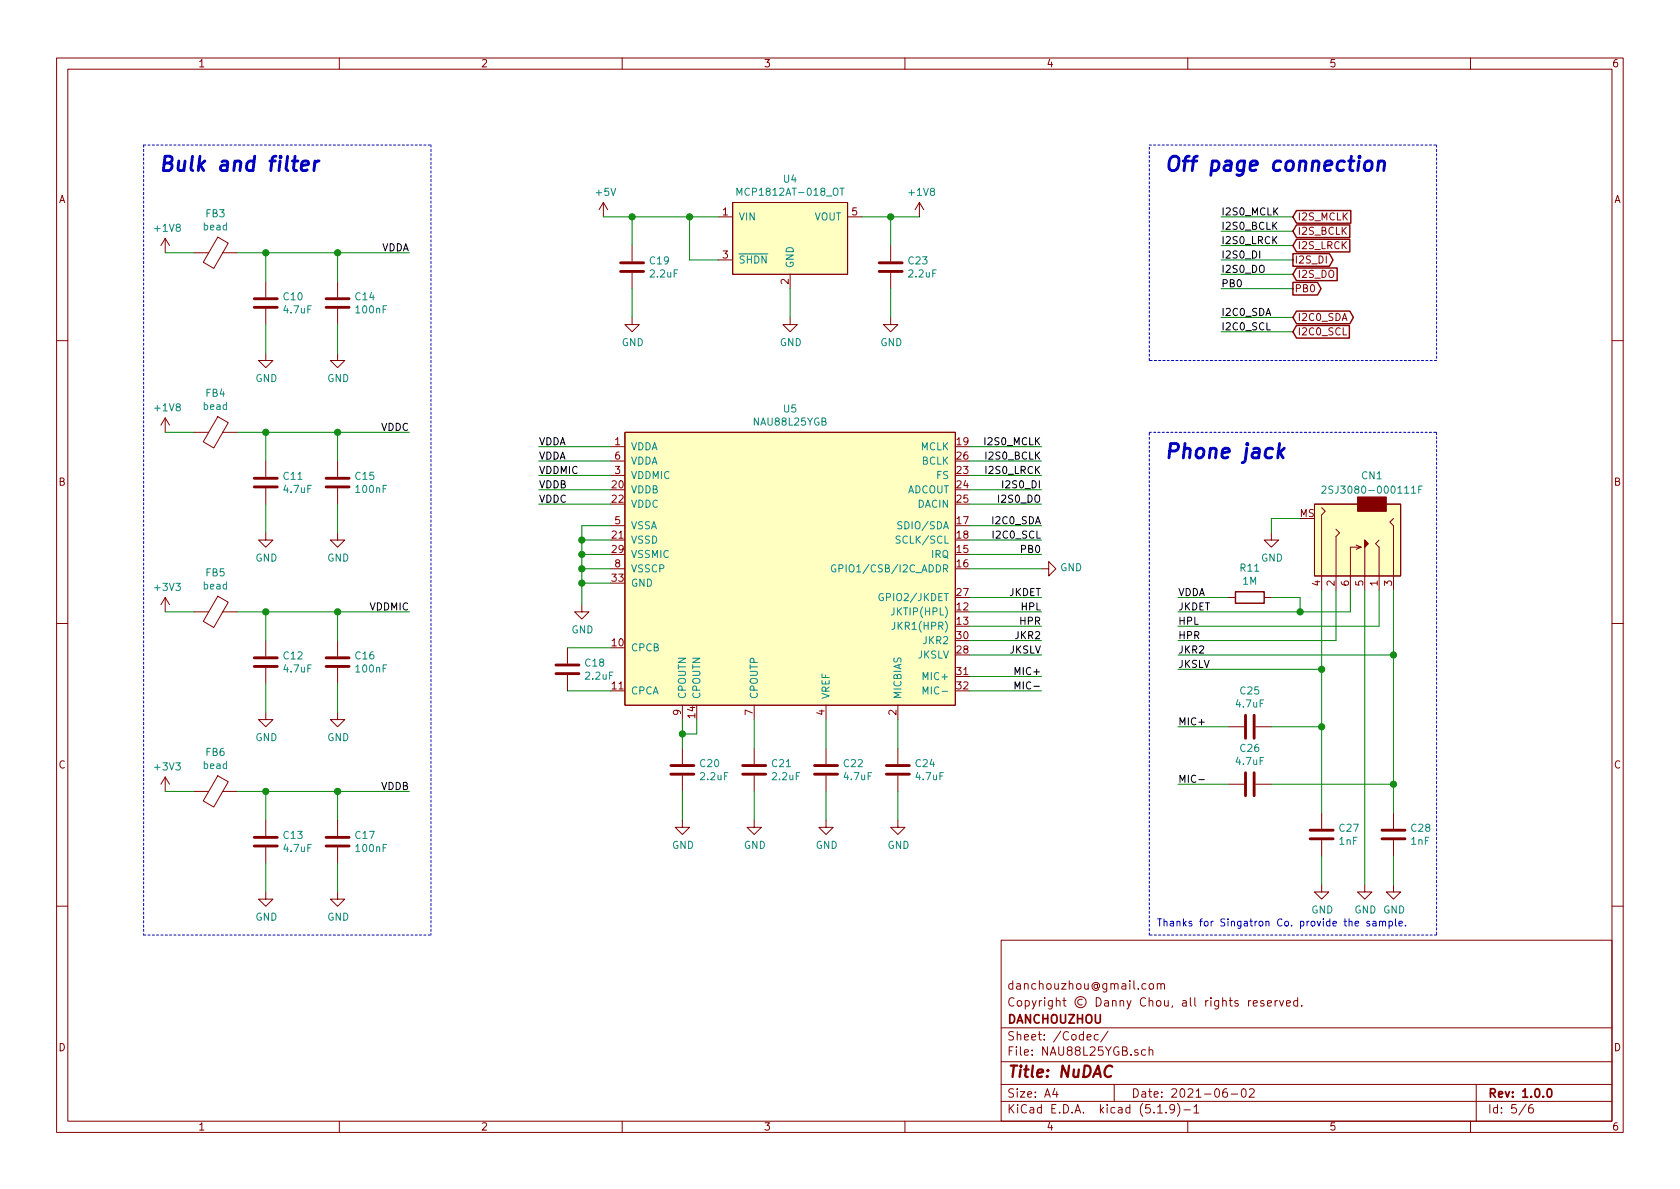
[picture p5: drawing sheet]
<svg xmlns="http://www.w3.org/2000/svg" width="297mm" height="210mm" viewBox="0 0 297 210" stroke-linecap="round" stroke-linejoin="round" font-family="sans-serif">
<g fill="none" stroke="#840000" stroke-width=".18">
<path d="M10 10.3h277v189.9h-277zM12 12.2h273v186.1h-273zM60 10.3v1.9M110 10.3v1.9M160 10.3v1.9M210 10.3v1.9M260 10.3v1.9M106.7 35.8l-.8 1.3M106.7 35.8v2.5M106.7 35.8l.7 1.3M127 38.3h2.5M129.5 35.8h20.4v12.7h-20.4z"/>
<path d="M149.9 38.3h2.5M162.6 35.8l-.8 1.3M162.6 35.8v2.5M162.6 35.8l.7 1.3M29.2 42.2l-.8 1.2M29.2 42.2v2.5M29.2 42.2l.8 1.2M34.3 44.7h2.6M38.5 41.9l1.9 1.1-2.6 4.5-1.9-1.1zM39.4 44.7h2.5M47 49.8v2.8M47 54.6v2.8"/>
<path d="M59.7 49.8v2.8M59.7 54.6v2.8M111.8 56.1v1.3h1.2l-1.2 1.3-1.3-1.3h1.3M111.8 43.4v2.8M111.8 48.3v2.7M127 46h2.5M139.7 56.1v1.3h1.3l-1.3 1.3-1.3-1.3h1.3M139.7 48.5v2.5M157.5 56.1v1.3h1.2l-1.2 1.3-1.3-1.3h1.3M157.5 43.4v2.8M157.5 48.3v2.7M10 60.2h2"/>
<path d="M29.2 73.9v2.5M29.2 73.9l-.8 1.3M29.2 73.9l.8 1.3M34.3 76.4h2.6M38.5 73.7l1.9 1-2.6 4.5-1.9-1.1zM39.4 76.4h2.5M47 62.5v1.2h1.3l-1.3 1.3-1.3-1.3h1.3M59.7 62.5v1.2h1.3l-1.3 1.3-1.3-1.3h1.3M107.9 79h2.6M110.5 76.4h58.4v48.3h-58.4zM285 60.2h2M47 94.2v1.3h1.3l-1.3 1.3-1.3-1.3h1.3"/>
<path d="M47 81.5v2.8M47 86.4v2.7M59.7 94.2v1.3h1.3l-1.3 1.3-1.3-1.3h1.3M59.7 81.5v2.8M59.7 86.4v2.7M107.9 84.1h2.6M107.9 93h2.6M107.9 81.5h2.6M224.8 94.2v1.3h1.3l-1.3 1.3-1.3-1.3h1.3M232.4 89.1h15.2v12.7h-15.2zM233.7 89.8l.6 .6-.6 .7v13.3M236.2 93.6l.7 .6-.7 .7v9.5"/>
<path d="M239.8 96.4l.9 .4h-1.9v7.6M240.7 96.8l-.9 .3M241.3 96.8v7.6M243.8 95.5l-.6 .6 .6 .7v7.6M246.4 91.7l-.7 .6 .7 .7v11.4M10 110.3h2M29.2 105.7v2.5M29.2 105.7l-.8 1.2M29.2 105.7l.8 1.2M34.3 108.2h2.6M38.5 105.4l1.9 1.1-2.6 4.5-1.9-1.1zM39.4 108.2h2.5"/>
<path d="M47 113.3v2.8M47 118.1v2.8M59.7 113.3v2.8M59.7 118.1v2.8M100.3 114.5v2.8M100.3 119.4v2.8M102.9 106.9v1.3h1.2l-1.2 1.3-1.3-1.3h1.3M107.9 100.6h2.6M184.1 100.6h1.3v-1.3l1.3 1.3-1.3 1.2v-1.2M217.2 105.7h1.2M223.5 105.7h1.3M285 110.3h2"/>
<path d="M29.2 137.4v2.5M29.2 137.4l-.8 1.3M29.2 137.4l.8 1.3M34.3 139.9h2.6M38.5 137.2l1.9 1-2.6 4.5-1.9-1.1zM39.4 139.9h2.5M47 126v1.2h1.3l-1.3 1.3-1.3-1.3h1.3M59.7 126v1.2h1.3l-1.3 1.3-1.3-1.3h1.3M120.6 124.7v2.5M120.6 132.3v2.8M120.6 137.2v2.7M133.3 124.7v2.5"/>
<path d="M133.3 132.3v2.8M133.3 137.2v2.7M146 124.7v2.5M146 132.3v2.8M146 137.2v2.7M158.7 124.7v2.5M158.7 132.3v2.8M158.7 137.2v2.7M217.2 138.7h2.8M217.2 128.5h2.8M222 138.7h2.8M222 128.5h2.8"/>
<path d="M47 157.7v1.3h1.3l-1.3 1.3-1.3-1.3h1.3M47 145v2.8M47 149.9v2.7M59.7 157.7v1.3h1.3l-1.3 1.3-1.3-1.3h1.3M59.7 145v2.8M59.7 149.9v2.7M120.6 145v1.3h1.3l-1.3 1.3-1.2-1.3h1.2M133.3 145v1.3h1.3l-1.3 1.3-1.2-1.3h1.2M146 145v1.3h1.3l-1.3 1.3-1.2-1.3h1.2M158.7 145v1.3h1.3l-1.3 1.3-1.2-1.3h1.2M233.7 156.5v1.2h1.2l-1.2 1.3-1.3-1.3h1.3M233.7 143.8v2.8"/>
<path d="M233.7 148.6v2.8M241.3 156.5v1.2h1.3l-1.3 1.3-1.3-1.3h1.3M246.4 156.5v1.2h1.2l-1.2 1.3-1.3-1.3h1.3M246.4 143.8v2.8M246.4 148.6v2.8M10 160.2h2M177 166.3h108v32h-108zM203.3 174.1l.2-.2 .4 .2v.7l-.2 .1-.4-.1zM204.6 174.1l.2-.2 .4 .1 .1 .9M204.6 173.9v1M205.3 174.1l.2-.2 .3 .1 .1 .9M220.8 176.9v1"/>
<path d="M221.2 176.9l-.4 .2v.1M221.6 177.4l.7-.1-.1-.3-.4-.1-.2 .2 .1 .7h.5M223.4 177l-.3-.1-.2 .2 .1 .3 .4 .1v.3h-.5M224.1 177.4l.7-.1-.1-.3-.4-.1-.2 .2 .1 .7h.5M225.5 176.9v1M225.9 176.9l-.4 .3M226.2 176.9l.4 1 .3-1M227.5 177.4l.7-.1-.1-.3-.4-.1-.2 .2v.7h.6M229.4 177l-.4-.1-.3 .3 .1 .6 .2 .1 .4-.1M229.4 176.4v1.5M230.1 177.8v.1M285 160.2h2"/>
<path d="M60 198.3v1.9M110 198.3v1.9M160 198.3v1.9M177 194.8h108M177 191.8h108M177 187.8h108M177 181.8h108M186.5 192.5l-.4 1h1M186.8 193v1M192.2 183.4l.7-.1-.1-.3-.4-.1-.2 .2 .1 .7h.5M194.2 183l-.4-.1-.3 .3v.6l.3 .1 .4-.1M195.9 182.3l-1.3 2"/>
<path d="M197 191.8v3M202.5 185.7l-.4-.1-.3 .3 .1 .6 .2 .1 .4-.1M203.2 185.7h.1a.37 .37 0 0 1 .5 .1v.8M203.2 185.1v1.5M204.7 196.8h.8M206.2 196.7v.1M207.7 196l-.1 .1a.48 .48 0 0 1-.6 .1l-.2-.2 .2-.6a.48 .48 0 0 1 .6 .1 1.27 1.27 0 0 1-.2 1.2l-.4 .1M208.2 195.1a1.71 1.71 0 0 1 0 2.3M209.3 196.3h1.2M210 198.3v1.9M211.1 195.8l.4-.5v1.5M211.1 196.8h.9"/>
<path d="M216.9 192.5a.62 .62 0 0 0-.7 .7l.1 .7 .2 .1 .5-.1v-.5l-.1-.2-.4-.1-.3 .3M217.7 193.5h1.1M219.6 192.7l.4-.2a.94 .94 0 0 1 0 1.5 .82 .82 0 0 1-.4-1.3zM220.9 192.7l.2-.2h.4l.2 .2 .1 .3-1 1h1M260 198.3v1.9M261 191.8v6.5M269.8 195.2l-1.2 2M271 195.3a.62 .62 0 0 0-.7 .7v.7l.3 .1 .4-.1 .1-.5-.1-.2-.4-.1-.3 .3"/>
</g>
<path d="M273.7 192.6l.3-.1a.94 .94 0 0 1 0 1.5h-.1a1 1 0 0 1-.2-1.4z" fill="none" stroke="#840000" stroke-width=".3"/>
<path d="M196.6 188.6a.79 .79 0 0 0-.8-.1 .79 .79 0 0 0-.5 .8 .75 .75 0 0 0 .2 1 .75 .75 0 0 0 .9 0" fill="none" stroke="#840000" stroke-width=".41"/>
<g fill="none" stroke="#840000" stroke-width=".51">
<path d="M45 54.4h4M45 52.8h4M57.7 54.4h4M57.7 52.8h4M109.7 48h4.1M109.7 46.5h4.1M155.4 48h4.1M155.4 46.5h4.1M45 86.1h4M45 84.6h4M57.7 86.1h4M57.7 84.6h4"/>
<path d="M45 117.9h4M45 116.3h4M57.7 117.9h4M57.7 116.3h4M98.3 119.1h4.1M98.3 117.6h4.1M118.6 136.9h4.1M118.6 135.4h4.1M131.3 136.9h4.1M131.3 135.4h4.1M144 136.9h4.1M144 135.4h4.1"/>
<path d="M156.7 136.9h4.1M156.7 135.4h4.1M220.2 126.5v4.1M220.2 136.6v4.1M221.7 126.5v4.1M221.7 136.6v4.1M45 149.6h4M45 148.1h4M57.7 149.6h4M57.7 148.1h4M231.6 148.3h4.1M231.6 146.8h4.1"/>
<path d="M244.3 148.3h4.1M244.3 146.8h4.1"/>
</g>
<g fill="#ffffc2" stroke="#ffffc2" stroke-width=".18">
<path d="M110.5 76.4h58.4v48.3h-58.4z"/>
<path d="M129.5 35.8h20.4v12.7h-20.4z"/>
<path d="M232.4 89.1h15.2v12.7h-15.2z"/>
</g>
<g fill="none" stroke="#008484" stroke-width=".18">
<path d="M130.3 34.5v-1.2l.4 .9 .5-.9v1.2M148.5 33.3h.8M148.9 33.3v1.2M147.7 99.9a.59 .59 0 0 0-.7 .6 .59 .59 0 0 0 .7 .6l.1-.5h-.3M159.2 94.9l-.5-.1-.3 .2 .1 .3 .6 .3v.3l-.2 .2-.5-.1M159.5 92.3l-.5-.1-.3 .3 .2 .3 .5 .2v.4l-.2 .1h-.5M233.7 86.1l.5-.2 .2 .4v.2l-.7 .7h.7M250.9 86.6h.4M251.5 85.9h-.6v1.3M148.3 100.5h.6l.1-.5-.2-.1h-.5v1.2M156.1 105a.59 .59 0 0 0-.7 .6 .59 .59 0 0 0 .7 .6l.1-.5h-.2M158.2 110v.9a.39 .39 0 0 1-.5 .4"/>
<path d="M163.2 122.7v-1.2l.4 .9 .5-.9v1.2"/>
</g>
<path d="M229.2 37.2h9.6v2.3h-9.6l-.6-1.2zM229.2 39.8h9.5v2.2h-9.5l-.6-1.1zM228.6 44.9h6.5l.6 1.1-.6 1.1h-6.5zM228.6 49.9h4.3l.7 1.1-.7 1.2h-4.3zM229.2 57.6h9.4v2.2h-9.4l-.6-1.1zM229.2 47.4h7.2v2.2h-7.2l-.6-1.1zM229.2 55h9.5l.6 1.1-.6 1.1h-9.5l-.6-1.1zM229.2 42.3h9.5v2.2h-9.5l-.6-1.1zM218.4 104.6h5.1v2.1h-5.1z" fill="none" stroke="#840000" stroke-width=".25"/>
<g fill="#840000" stroke="#840000" stroke-width=".18">
<path d="M240 87.9h5.1v2.5h-5.1z"/>
<path d="M241.3 95.5l.6 .6-.6 .7z"/>
</g>
<path d="M241.3 95.5v1.3" fill="none" stroke="#840000" stroke-width=".2"/>
<path d="M25.4 25.6v139.7M25.4 25.6h50.8M76.2 25.6v139.7M203.2 25.6h50.8M254 25.6v38.1M203.2 76.4h50.8M203.2 63.7v-38.1M254 76.4v88.9M254 63.7h-50.8M25.4 165.3h50.8M203.2 165.3v-88.9M254 165.3h-50.8" fill="none" stroke="#0000c2" stroke-width=".18" stroke-dasharray=".4 .4"/>
<g fill="none" stroke="#008400" stroke-width=".18">
<path d="M106.7 38.3h20.3M111.8 38.3v5.1M121.9 38.3v7.7h5.1M152.4 38.3h10.2M157.5 38.3v5.1M215.9 38.3h12.7M29.2 44.7h5.1M41.9 44.7h30.5M47 44.7v5.1M47 57.4v5.1M59.7 44.7v5.1M59.7 57.4v5.1"/>
<path d="M111.8 51v5.1M139.7 51v5.1M157.5 51v5.1M215.9 46h12.7M215.9 43.4h12.7M215.9 51h12.7M215.9 56.1h12.7M215.9 58.7h12.7M215.9 48.5h12.7M215.9 40.9h12.7M29.2 76.4h5.1M41.9 76.4h30.5"/>
<path d="M47 76.4v5.1M59.7 76.4v5.1M95.2 79h12.7M171.4 79h12.7M47 89.1v5.1M59.7 89.1v5.1M95.2 81.5h12.7M95.2 84.1h12.7M95.2 89.1h12.7M95.2 86.6h12.7M102.9 95.5h5M102.9 98h5"/>
<path d="M107.9 93h-5v13.9M171.4 81.5h12.7M171.4 93h12.7M171.4 95.5h12.7M171.4 84.1h12.7M171.4 89.1h12.7M171.4 86.6h12.7M171.4 98h12.7M229.9 91.7h-5.1v2.5M29.2 108.2h5.1M41.9 108.2h30.5M47 108.2v5.1"/>
<path d="M59.7 108.2v5.1M100.3 114.5h7.6M102.9 100.6h5M102.9 103.1h5M171.4 108.2h12.7M171.4 105.7h12.7M171.4 115.8h12.7M171.4 113.3h12.7M171.4 110.7h12.7M171.4 100.6h12.7M171.4 119.6h12.7M208.3 105.7h8.9"/>
<path d="M208.3 115.8h38.1M208.3 118.4h25.4M224.8 105.7h5.1v2.5M233.7 104.4v39.4M236.2 104.4v8.9h-27.9M238.8 104.4v3.8h-30.5M241.3 104.4v52.1M243.8 104.4v6.3h-35.5M246.4 104.4v39.4M29.2 139.9h5.1M41.9 139.9h30.5M47 120.9v5.1"/>
<path d="M47 139.9v5.1M59.7 120.9v5.1M59.7 139.9v5.1M100.3 122.2h7.6M120.6 127.2v5.1M120.6 139.9v5.1M123.2 127.2v2.6h-2.6M133.3 127.2v5.1M133.3 139.9v5.1M146 127.2v5.1M146 139.9v5.1M158.7 127.2v5.1"/>
<path d="M158.7 139.9v5.1M171.4 122.2h12.7M208.3 138.7h8.9M208.3 128.5h8.9M224.8 138.7h21.6M224.8 128.5h8.9M47 152.6v5.1M59.7 152.6v5.1M233.7 151.4v5.1M246.4 151.4v5.1"/>
</g>
<path d="M225.2 39.8l.6 .8M225.8 39.3l-.8 .7M179.5 121.8v-1.2l.4 .9 .4-.9v1.2M212 137.9h.9" fill="none" stroke="#000" stroke-width=".18"/>
<path d="M53.3 29.3l1.2-.2v-.5l-.2-.1-.8 .1-.1 .2-.2 1 .1 .2 .2 .2 .8-.2M55.7 28.5l-.2 1.7M56.4 28.5a.81 .81 0 0 0-.8 .5M241.5 28.7a.68 .68 0 0 1 1 0v1a.71 .71 0 0 1-.6 .5 .71 .71 0 0 1-.7-.5l.1-.7zM243.7 28.7a.64 .64 0 0 1 1.1 .1l-.1 1.4M243.8 28.5l-.2 1.7M226.2 78.4l-.3 2.6M227.1 79.3l-1.1 .9M226.3 80l.6 1" fill="none" stroke="#0000c2" stroke-width=".51"/>
<path d="M242.1 163l-.2-.1-.2 .2v.2l.4 .1v.3h-.4M242.7 163h.5l.1 .7M243.3 163.2l-.4 .1-.2 .1v.3h.6M243.9 163l.2-.1 .3 .1v.7M243.9 162.9v.8M244.4 163.1l.2-.2 .3 .1 .1 .7M245.6 163l.3-.1 .3 .2-.1 .6h-.5M245.6 162.9v1.3M246.7 162.5v1.1l.2 .1M247.3 163.3l.7-.1-.1-.2-.4-.1-.2 .2 .1 .6h.5M248.5 163.6v.1" fill="none" stroke="#0000c2" stroke-width=".18"/>
<g fill="#008400" stroke="#008400" stroke-width=".25">
<circle cx="47" cy="108.2" r=".51"/>
<circle cx="102.9" cy="98" r=".51"/>
<circle cx="102.9" cy="95.5" r=".51"/>
<circle cx="111.8" cy="38.3" r=".51"/>
<circle cx="59.7" cy="76.4" r=".51"/>
<circle cx="121.9" cy="38.3" r=".51"/>
<circle cx="157.5" cy="38.3" r=".51"/>
<circle cx="59.7" cy="108.2" r=".51"/>
<circle cx="246.4" cy="138.7" r=".51"/>
<circle cx="233.7" cy="128.5" r=".51"/>
<circle cx="229.9" cy="108.2" r=".51"/>
<circle cx="102.9" cy="100.6" r=".51"/>
<circle cx="47" cy="139.9" r=".51"/>
<circle cx="246.4" cy="115.8" r=".51"/>
<circle cx="233.7" cy="118.4" r=".51"/>
<circle cx="47" cy="76.4" r=".51"/>
<circle cx="59.7" cy="44.7" r=".51"/>
<circle cx="47" cy="44.7" r=".51"/>
<circle cx="102.9" cy="103.1" r=".51"/>
<circle cx="120.7" cy="129.8" r=".51"/>
<circle cx="59.7" cy="139.9" r=".51"/>
</g>
<g font-size="3.5" fill="#0000c2">
<text x="27.9" y="30.3">Bulk and filter</text>
<text x="205.7" y="30.3">Off page connection</text>
<text x="205.7" y="81.1">Phone jack</text>
</g>
<text font-size="2.8" fill="#840000" x="178" y="190.5">Title: NuDAC</text>
<g font-size="2.1" fill="#840000">
<text x="178" y="178">Copyright © Danny Chou, all rights reserved.</text>
<text x="178" y="175">danchouzhou@gmail.com</text>
<text x="178" y="184">Sheet: /Codec/</text>
<text x="178" y="181">DANCHOUZHOU</text>
<text x="178" y="186.7">File: NAU88L25YGB.sch</text>
<text x="178" y="196.9">KiCad E.D.A. kicad (5.1.9)-1</text>
<text x="178" y="194.1">Size: A4</text>
<text x="200" y="194.1">Date: 2021-06-02</text>
<text x="263" y="194.1">Rev: 1.0.0</text>
<text x="263" y="196.9">Id: 5/6</text>
</g>
<g font-size="1.8" fill="#840000">
<text x="35" y="11.9">1</text>
<text x="85" y="11.9">2</text>
<text x="135" y="11.9">3</text>
<text x="185" y="11.9">4</text>
<text x="235" y="11.9">5</text>
<text x="285" y="11.9">6</text>
<text x="10.4" y="35.9">A</text>
<text x="285.4" y="35.9">A</text>
<text x="127.8" y="38.1">1</text>
<text x="150.6" y="38.1">5</text>
<text x="229.4" y="39">I2S_MCLK</text>
<text x="229.4" y="41.5">I2S_BCLK</text>
<text x="127.8" y="45.7">3</text>
<text x="228.9" y="46.6">I2S_DI</text>
<text x="229.4" y="44.1">I2S_LRCK</text>
<text x="139.4" y="50.3" transform="rotate(-90 139.4 50.3)">2</text>
<text x="228.9" y="51.7">PB0</text>
<text x="229.4" y="49.1">I2S_DO</text>
<text x="229.4" y="59.3">I2C0_SCL</text>
<text x="229.4" y="56.8">I2C0_SDA</text>
<text x="108.7" y="78.7">1</text>
<text x="108.7" y="83.8">3</text>
<text x="108.7" y="81.3">6</text>
<text x="169.2" y="78.7">19</text>
<text x="169.2" y="83.8">23</text>
<text x="169.2" y="81.3">26</text>
<text x="10.4" y="85.9">B</text>
<text x="108.3" y="86.4">20</text>
<text x="108.3" y="88.9">22</text>
<text x="169.2" y="86.4">24</text>
<text x="169.2" y="88.9">25</text>
<text x="285.4" y="85.9">B</text>
<text x="108.3" y="95.2">21</text>
<text x="108.7" y="92.7">5</text>
<text x="169.2" y="92.7">17</text>
<text x="169.2" y="95.2">18</text>
<text x="229.8" y="91.4">MS</text>
<text x="108.3" y="97.8">29</text>
<text x="108.7" y="100.3">8</text>
<text x="169.2" y="97.8">15</text>
<text x="169.2" y="100.3">16</text>
<text x="108.3" y="102.9">33</text>
<text x="169.2" y="107.9">12</text>
<text x="169.2" y="105.4">27</text>
<text x="233.4" y="103.6" transform="rotate(-90 233.4 103.6)">4</text>
<text x="236" y="103.6" transform="rotate(-90 236 103.6)">2</text>
<text x="238.5" y="103.6" transform="rotate(-90 238.5 103.6)">6</text>
<text x="241" y="103.6" transform="rotate(-90 241 103.6)">5</text>
<text x="243.6" y="103.6" transform="rotate(-90 243.6 103.6)">1</text>
<text x="246.1" y="103.6" transform="rotate(-90 246.1 103.6)">3</text>
<text x="169.2" y="110.5">13</text>
<text x="169.2" y="113">30</text>
<text x="108.3" y="114.3">10</text>
<text x="169.2" y="115.6">28</text>
<text x="169.2" y="119.4">31</text>
<text x="108.3" y="121.9">11</text>
<text x="169.2" y="121.9">32</text>
<text x="120.4" y="126.5" transform="rotate(-90 120.4 126.5)">9</text>
<text x="122.9" y="126.9" transform="rotate(-90 122.9 126.9)">14</text>
<text x="133.1" y="126.5" transform="rotate(-90 133.1 126.5)">7</text>
<text x="145.8" y="126.5" transform="rotate(-90 145.8 126.5)">4</text>
<text x="158.5" y="126.5" transform="rotate(-90 158.5 126.5)">2</text>
<text x="10.4" y="135.9">C</text>
<text x="285.4" y="135.9">C</text>
<text x="10.4" y="185.9">D</text>
<text x="285.4" y="185.9">D</text>
<text x="35" y="199.9">1</text>
<text x="85" y="199.9">2</text>
<text x="135" y="199.9">3</text>
<text x="185" y="199.9">4</text>
<text x="235" y="199.9">5</text>
<text x="285" y="199.9">6</text>
</g>
<g font-size="1.8" fill="#008484">
<text x="105.5" y="34.6">+5V</text>
<text x="131.1" y="34.6">MCP1812AT-018_OT</text>
<text x="138.6" y="32.3">U4</text>
<text x="160.9" y="34.6">+1V8</text>
<text x="27.5" y="41">+1V8</text>
<text x="36" y="40.7">bead</text>
<text x="36.4" y="38.4">FB3</text>
<text x="130.6" y="39">VIN</text>
<text x="143.9" y="39">VOUT</text>
<text x="115" y="46.8">C19</text>
<text x="130.6" y="46.6">SHDN</text>
<text x="140.3" y="47.5" transform="rotate(-90 140.3 47.5)">GND</text>
<text x="160.7" y="46.8">C23</text>
<text x="50.2" y="53.1">C10</text>
<text x="62.9" y="53.1">C14</text>
<text x="115.1" y="49.1">2.2uF</text>
<text x="160.8" y="49.1">2.2uF</text>
<text x="50.3" y="55.4">4.7uF</text>
<text x="63.1" y="55.4">100nF</text>
<text x="109.9" y="61.2">GND</text>
<text x="137.9" y="61.2">GND</text>
<text x="155.7" y="61.2">GND</text>
<text x="36.4" y="70.2">FB4</text>
<text x="45.2" y="67.6">GND</text>
<text x="57.9" y="67.6">GND</text>
<text x="27.5" y="72.7">+1V8</text>
<text x="36" y="72.5">bead</text>
<text x="133.4" y="75.3">NAU88L25YGB</text>
<text x="138.6" y="72.9">U5</text>
<text x="111.5" y="79.6">VDDA</text>
<text x="111.5" y="82.2">VDDA</text>
<text x="162.8" y="79.6">MCLK</text>
<text x="163" y="82.2">BCLK</text>
<text x="50.2" y="84.9">C11</text>
<text x="50.3" y="87.2">4.7uF</text>
<text x="62.9" y="84.9">C15</text>
<text x="63.1" y="87.2">100nF</text>
<text x="111.5" y="87.2">VDDB</text>
<text x="111.5" y="89.8">VDDC</text>
<text x="111.5" y="84.7">VDDMIC</text>
<text x="160.3" y="87.2">ADCOUT</text>
<text x="162.3" y="89.8">DACIN</text>
<text x="165.6" y="84.7">FS</text>
<text x="235.3" y="87.3">2SJ3080-000111F</text>
<text x="240.8" y="84.8">CN1</text>
<text x="111.5" y="93.6">VSSA</text>
<text x="159.3" y="93.6">SDIO/SDA</text>
<text x="36.4" y="101.9">FB5</text>
<text x="45.2" y="99.3">GND</text>
<text x="57.9" y="99.3">GND</text>
<text x="111.5" y="96.1">VSSD</text>
<text x="111.5" y="98.7">VSSMIC</text>
<text x="111.5" y="101.2">VSSCP</text>
<text x="148.9" y="101.2">GPIO1/CSB/I2C_ADDR</text>
<text x="159.1" y="96.1">SCLK/SCL</text>
<text x="164.7" y="98.7">IRQ</text>
<text x="187.5" y="101">GND</text>
<text x="219.4" y="101.1">R11</text>
<text x="223" y="99.3">GND</text>
<text x="27.5" y="104.5">+3V3</text>
<text x="36" y="104.2">bead</text>
<text x="111.5" y="103.8">GND</text>
<text x="156.2" y="106.3">GPIO2/JKDET</text>
<text x="219.8" y="103.4">1M</text>
<text x="101" y="112">GND</text>
<text x="158.2" y="108.8">JKTIP(HPL)</text>
<text x="158.5" y="111.4">JKR1(HPR)</text>
<text x="163.4" y="113.9">JKR2</text>
<text x="50.2" y="116.6">C12</text>
<text x="50.3" y="118.9">4.7uF</text>
<text x="62.9" y="116.6">C16</text>
<text x="63.1" y="118.9">100nF</text>
<text x="103.5" y="117.9">C18</text>
<text x="111.5" y="115.2">CPCB</text>
<text x="162.2" y="116.5">JKSLV</text>
<text x="103.6" y="120.2">2.2uF</text>
<text x="111.5" y="122.8">CPCA</text>
<text x="121.3" y="123.7" transform="rotate(-90 121.3 123.7)">CPOUTN</text>
<text x="123.8" y="123.7" transform="rotate(-90 123.8 123.7)">CPOUTN</text>
<text x="134" y="123.7" transform="rotate(-90 134 123.7)">CPOUTP</text>
<text x="146.7" y="123.7" transform="rotate(-90 146.7 123.7)">VREF</text>
<text x="159.4" y="123.7" transform="rotate(-90 159.4 123.7)">MICBIAS</text>
<text x="163.6" y="120.3">MIC+</text>
<text x="164.1" y="122.8">MIC-</text>
<text x="218.7" y="125.1">4.7uF</text>
<text x="219.4" y="122.8">C25</text>
<text x="45.2" y="131.1">GND</text>
<text x="57.9" y="131.1">GND</text>
<text x="27.5" y="136.2">+3V3</text>
<text x="36" y="136">bead</text>
<text x="36.4" y="133.7">FB6</text>
<text x="123.9" y="135.7">C20</text>
<text x="124" y="138">2.2uF</text>
<text x="136.6" y="135.7">C21</text>
<text x="136.7" y="138">2.2uF</text>
<text x="149.3" y="135.7">C22</text>
<text x="149.4" y="138">4.7uF</text>
<text x="162" y="135.7">C24</text>
<text x="162.1" y="138">4.7uF</text>
<text x="218.7" y="135.3">4.7uF</text>
<text x="219.4" y="133">C26</text>
<text x="50.2" y="148.4">C13</text>
<text x="62.9" y="148.4">C17</text>
<text x="236.8" y="149.4">1nF</text>
<text x="236.9" y="147.1">C27</text>
<text x="249.5" y="149.4">1nF</text>
<text x="249.6" y="147.1">C28</text>
<text x="50.3" y="150.7">4.7uF</text>
<text x="63.1" y="150.7">100nF</text>
<text x="118.8" y="150.1">GND</text>
<text x="131.5" y="150.1">GND</text>
<text x="144.2" y="150.1">GND</text>
<text x="156.9" y="150.1">GND</text>
<text x="231.9" y="161.5">GND</text>
<text x="239.5" y="161.5">GND GND</text>
<text x="45.2" y="162.8">GND</text>
<text x="57.9" y="162.8">GND</text>
</g>
<g font-size="1.8">
<text x="215.9" y="40.6">I2S0_BCLK</text>
<text x="215.9" y="38.1">I2S0_MCLK</text>
<text x="67.4" y="44.4">VDDA</text>
<text x="215.9" y="43.2">I2S0_LRCK</text>
<text x="215.9" y="45.7">I2S0_DI</text>
<text x="215.9" y="50.8">PB0</text>
<text x="215.9" y="48.3">I2S0_DO</text>
<text x="215.9" y="58.4">I2C0_SCL</text>
<text x="215.9" y="55.9">I2C0_SDA</text>
<text x="67.4" y="76.2">VDDC</text>
<text x="95.2" y="83.8">VDDMIC</text>
<text x="95.2" y="81.3">VDDA</text>
<text x="95.2" y="78.7">VDDA</text>
<text x="174.4" y="78.7">I2S0_MCLK</text>
<text x="174.6" y="83.8">I2S0_LRCK</text>
<text x="174.6" y="81.3">I2S0_BCLK</text>
<text x="95.2" y="88.9">VDDC</text>
<text x="95.2" y="86.4">VDDB</text>
<text x="176.9" y="88.9">I2S0_DO</text>
<text x="177.7" y="86.4">I2S0_DI</text>
<text x="175.7" y="92.7">I2C0_SDA</text>
<text x="175.9" y="95.2">I2C0_SCL</text>
<text x="180.7" y="97.8">PB0</text>
<text x="65.4" y="107.9">VDDMIC</text>
<text x="178.4" y="105.4">JKDET</text>
<text x="180.6" y="107.9">HPL</text>
<text x="208.3" y="105.4">VDDA</text>
<text x="208.3" y="107.9">JKDET</text>
<text x="179.6" y="113">JKR2</text>
<text x="180.4" y="110.5">HPR</text>
<text x="208.3" y="113">HPR</text>
<text x="208.3" y="110.5">HPL</text>
<text x="178.5" y="115.6">JKSLV</text>
<text x="179.9" y="119.4">MIC+</text>
<text x="208.3" y="115.6">JKR2</text>
<text x="208.3" y="118.1">JKSLV</text>
<text x="180.3" y="121.9">MIC-</text>
<text x="208.3" y="128.3">MIC+</text>
<text x="67.4" y="139.7">VDDB</text>
<text x="208.3" y="138.4">MIC-</text>
</g>
<text font-size="1.8" fill="#0000c2" x="204.5" y="163.8">Thanks for Singatron Co. provide the sample.</text>
</svg>
